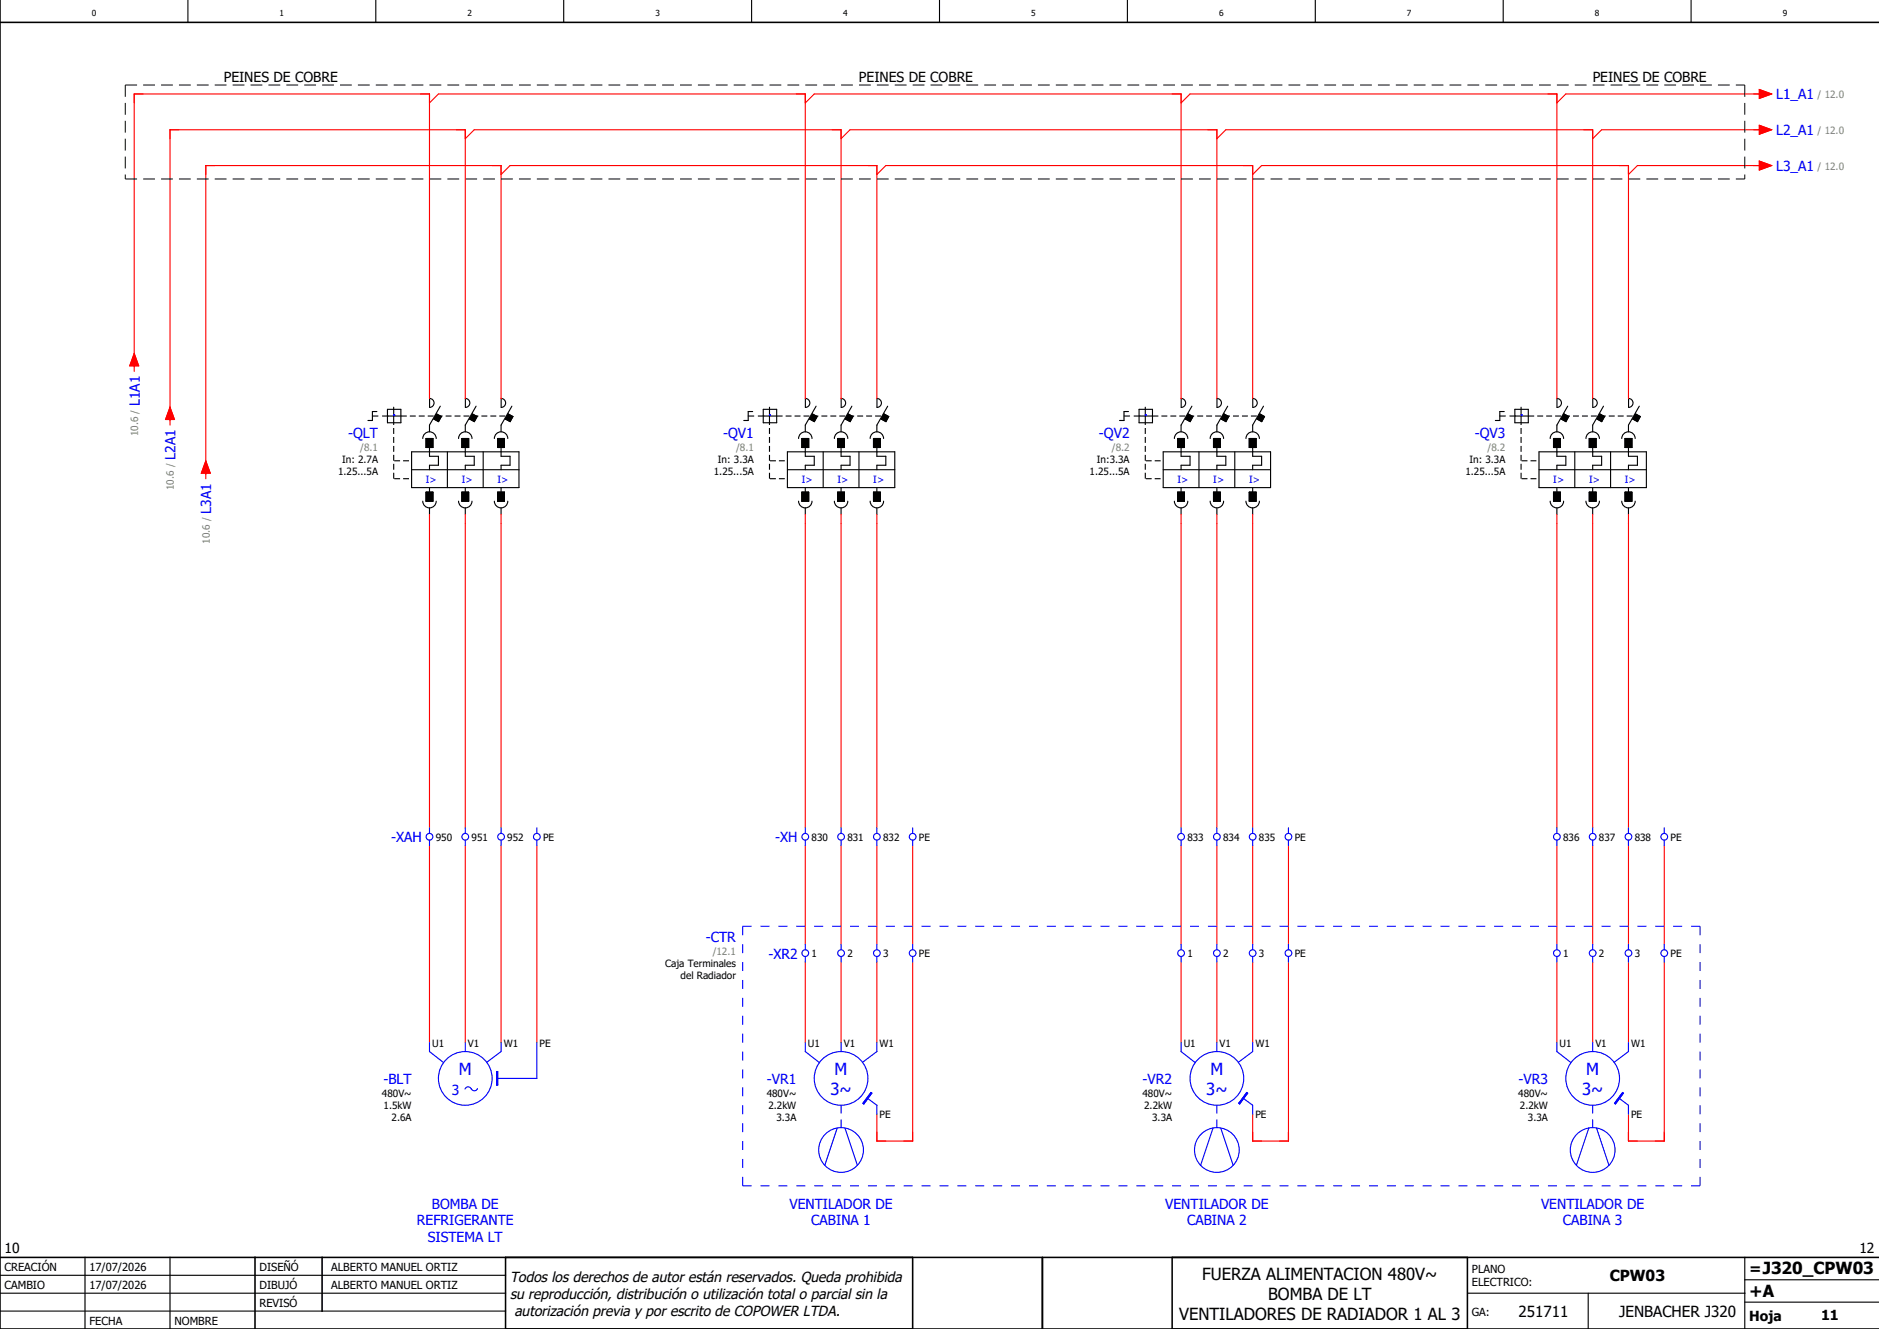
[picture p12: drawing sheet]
<svg xmlns="http://www.w3.org/2000/svg" width="420mm" height="297mm" viewBox="0 0 420 297" stroke-linecap="round" stroke-linejoin="round" font-family="sans-serif">
<g fill="none" stroke="#000" stroke-width=".25">
<path d="M42 0v5M84 0v5M126 0v5M168 0v5M210 0v5M252 0v5M294 0v5M336 0v5M378 0v5M83.2 93h1.3M84.2 92h-1v2h-1M85.5 93h4.1"/>
<path d="M86.6 91.5h3v3h-3zM88 91v3.5M94.5 98a1.5 1.5 0 0 1 1.5-1.5 1.5 1.5 0 0 1 1.5 1.5M95.2 98h1.6v2h-1.6zM96 89a1 1 0 0 1 1 1 1 1 0 0 1-1 1zM97.6 92.5l1.1 .6-.7 1.1-1-.5zM98.4 90.8l-2.4 4.2v1.5M102.5 98a1.5 1.5 0 0 1 1.5-1.5 1.5 1.5 0 0 1 1.5 1.5M103.2 98h1.5v2h-1.5zM104 89a1 1 0 0 1 1 1 1 1 0 0 1-1 1zM105.6 92.5l1.1 .6-.7 1.1-1-.5zM106.4 90.8l-2.4 4.2v1.5"/>
<path d="M110.5 98a1.5 1.5 0 0 1 1.5-1.5 1.5 1.5 0 0 1 1.5 1.5M111.2 98h1.5v2h-1.5zM112 89a1 1 0 0 1 1 1 1 1 0 0 1-1 1zM113.6 92.5l1.1 .6-.7 1.1-1-.5zM114.4 90.8l-2.4 4.2v1.5M167.2 93h1.3M168.2 92h-1v2h-1M169.5 93h4.1M170.6 91.5h3v3h-3zM172 91v3.5M178.5 98a1.5 1.5 0 0 1 1.5-1.5 1.5 1.5 0 0 1 1.5 1.5M179.2 98h1.5v2h-1.5z"/>
<path d="M180 89a1 1 0 0 1 1 1 1 1 0 0 1-1 1v-2M181.6 92.5l1.1 .6-.7 1.1-1-.5zM182.4 90.8l-2.4 4.2v1.5M186.5 98a1.5 1.5 0 0 1 1.5-1.5 1.5 1.5 0 0 1 1.5 1.5M187.2 98h1.5v2h-1.5zM188 89a1 1 0 0 1 1 1 1 1 0 0 1-1 1zM189.6 92.5l1.1 .6-.7 1.1-1-.5zM190.4 90.8l-2.4 4.2v1.5M194.5 98a1.5 1.5 0 0 1 1.5-1.5 1.5 1.5 0 0 1 1.5 1.5M195.3 98h1.5v2h-1.5zM196 89a1 1 0 0 1 1 1 1 1 0 0 1-1 1zM197.6 92.5l1.1 .6-.7 1.1-1-.5z"/>
<path d="M198.4 90.8l-2.4 4.2v1.5M251.2 93h1.3M252.2 92h-1v2h-1M253.5 93h4.1M254.6 91.5h3v3h-3zM256 91v3.5M262.5 98a1.5 1.5 0 0 1 1.5-1.5 1.5 1.5 0 0 1 1.5 1.5M263.3 98h1.4v2h-1.4zM264 89a1 1 0 0 1 1 1 1 1 0 0 1-1 1zM265.6 92.5l1.1 .6-.7 1.1-1-.5zM266.4 90.8l-2.4 4.2v1.5M270.5 98a1.5 1.5 0 0 1 1.5-1.5 1.5 1.5 0 0 1 1.5 1.5"/>
<path d="M271.3 98h1.5v2h-1.5zM272 89a1 1 0 0 1 1 1 1 1 0 0 1-1 1zM273.6 92.5l1.1 .6-.7 1.1-1-.5zM274.4 90.8l-2.4 4.2v1.5M278.5 98a1.5 1.5 0 0 1 1.5-1.5 1.5 1.5 0 0 1 1.5 1.5M279.3 98h1.5v2h-1.5zM280 89a1 1 0 0 1 1 1 1 1 0 0 1-1 1zM281.6 92.5l1.1 .6-.7 1.1-1-.5zM282.4 90.8l-2.4 4.2v1.5M335.2 93h1.3M336.2 92h-1v2h-1M337.5 93h4.1"/>
<path d="M338.6 91.5h3v3h-3zM340 91v3.5M346.5 98a1.5 1.5 0 0 1 1.5-1.5 1.5 1.5 0 0 1 1.5 1.5M347.3 98h1.5v2h-1.5zM348 89a1 1 0 0 1 1 1 1 1 0 0 1-1 1zM349.6 92.5l1.1 .6-.7 1.1-1-.5zM350.4 90.8l-2.4 4.2v1.5M354.5 98a1.5 1.5 0 0 1 1.5-1.5 1.5 1.5 0 0 1 1.5 1.5M355.3 98h1.5v2h-1.5zM356 89a1 1 0 0 1 1 1 1 1 0 0 1-1 1zM357.6 92.5l1.1 .6-.7 1.1-1-.5zM358.4 90.8l-2.4 4.2v1.5"/>
<path d="M362.5 98a1.5 1.5 0 0 1 1.5-1.5 1.5 1.5 0 0 1 1.5 1.5M363.3 98h1.5v2h-1.5zM364 89a1 1 0 0 1 1 1 1 1 0 0 1-1 1zM365.6 92.5l1.1 .6-.7 1.1-1-.5zM366.4 90.8l-2.4 4.2v1.5M92 101h24v8h-24zM92 105h24M94.5 112a1.5 1.5 0 0 0 1.5 1.5 1.5 1.5 0 0 0 1.5-1.5M95.2 110h1.6v2h-1.6zM96 100v2h2v2h-2v1M96 109v1M96 113.5v1.5"/>
<path d="M100 101v8M102.5 112a1.5 1.5 0 0 0 1.5 1.5 1.5 1.5 0 0 0 1.5-1.5M103.2 110h1.5v2h-1.5zM104 100v2h2v2h-2v1M104 109v1M104 113.5v1.5M108 101v8M110.5 112a1.5 1.5 0 0 0 1.5 1.5 1.5 1.5 0 0 0 1.5-1.5M111.2 110h1.5v2h-1.5zM112 100v2h2v2h-2v1M112 109v1M112 113.5v1.5"/>
<path d="M176 101h24v8h-24zM176 105h24M178.5 112a1.5 1.5 0 0 0 1.5 1.5 1.5 1.5 0 0 0 1.5-1.5M179.2 110h1.5v2h-1.5zM180 100v2h2v2h-2v1M180 109v1M180 113.5v1.5M184 101v8M186.5 112a1.5 1.5 0 0 0 1.5 1.5 1.5 1.5 0 0 0 1.5-1.5M187.2 110h1.5v2h-1.5zM188 100v2h2v2h-2v1M188 109v1"/>
<path d="M188 113.5v1.5M192 101v8M194.5 112a1.5 1.5 0 0 0 1.5 1.5 1.5 1.5 0 0 0 1.5-1.5M195.3 110h1.5v2h-1.5zM196 100v2h2v2h-2v1M196 109v1M196 113.5v1.5M260 101h24v8h-24zM260 105h24M262.5 112a1.5 1.5 0 0 0 1.5 1.5 1.5 1.5 0 0 0 1.5-1.5M263.3 110h1.4v2h-1.4zM264 100v2h2v2h-2v1"/>
<path d="M264 109v1M264 113.5v1.5M268 101v8M270.5 112a1.5 1.5 0 0 0 1.5 1.5 1.5 1.5 0 0 0 1.5-1.5M271.3 110h1.5v2h-1.5zM272 100v2h2v2h-2v1M272 109v1M272 113.5v1.5M276 101v8M278.5 112a1.5 1.5 0 0 0 1.5 1.5 1.5 1.5 0 0 0 1.5-1.5M279.3 110h1.5v2h-1.5zM280 100v2h2v2h-2v1"/>
<path d="M280 109v1M280 113.5v1.5M344 101h24v8h-24zM344 105h24M346.5 112a1.5 1.5 0 0 0 1.5 1.5 1.5 1.5 0 0 0 1.5-1.5M347.3 110h1.5v2h-1.5zM348 100v2h2v2h-2v1M348 109v1M348 113.5v1.5M352 101v8M354.5 112a1.5 1.5 0 0 0 1.5 1.5 1.5 1.5 0 0 0 1.5-1.5M355.3 110h1.5v2h-1.5z"/>
<path d="M356 100v2h2v2h-2v1M356 109v1M356 113.5v1.5M360 101v8M362.5 112a1.5 1.5 0 0 0 1.5 1.5 1.5 1.5 0 0 0 1.5-1.5M363.3 110h1.5v2h-1.5zM364 100v2h2v2h-2v1M364 109v1M364 113.5v1.5M0 285h113M0 293h113M0 289h113"/>
<path d="M19 281v16M38 281v16M328 289h62M355 289v8M390 291h30M390 281v16M390 286h30"/>
</g>
<path d="M0 5h420M0 0v297h420M0 281h420M57 281v16M72 281v12M113 281v16M204 281v16M233 281v16M262 281v16M328 281v16" fill="none" stroke="#000" stroke-width=".35"/>
<g fill="none" stroke="#f00" stroke-width=".25">
<path d="M96 23l2-2h82v68M104 31l2-2h82v60M112 39l2-2h82v52M180 23l2-2h82v68M188 31l2-2h82v60M196 39l2-2h82v52M264 23l2-2h82v68M272 31l2-2h82v60M280 39l2-2h82v52M393.2 20l2.8 1-2.8 1zM393.2 28l2.8 1-2.8 1zM393.2 36l2.8 1-2.8 1z"/>
<path d="M394 21h-44l-2 2M394 29h-36l-2 2M394 37h-28l-2 2M30 79l1 2.8h-2zM30 83v-62h66v68M38 91l1 2.7h-2zM104 89v-60h-66v66M112 89v-52h-66v70M46 103l1 2.8h-2zM96 115v70M104 115v70M112 115v70"/>
<path d="M180 115v70M188 115v70M196 115v70M264 115v70M272 115v70M280 115v70M348 115v70M356 115v70M364 115v70M96 189v44M104 189v44M112 189v44"/>
<path d="M120 189v44M180 189v22M188 189v22M196 189v22M204 189v22M264 189v22M272 189v22M280 189v22M288 189v22M348 189v22M356 189v22M364 189v22"/>
<path d="M372 189v22M180 215v18M188 215v18M196 215v18M204 215v40h-8v-6M264 215v18M272 215v18M280 215v18M288 215v40h-8v-6M348 215v18M356 215v18M364 215v18"/>
<path d="M372 215v40h-8v-6"/>
</g>
<path d="M28 19h362M28 19v21M390 19v21M28 40h362" fill="none" stroke="#000" stroke-width=".22" stroke-dasharray="2.6 1.4" stroke-linecap="butt"/>
<g fill="#000" stroke="#000" stroke-width=".22">
<path d="M97.6 92.5l1.1 .6-.7 1.1-1-.5zM105.6 92.5l1.1 .6-.7 1.1-1-.5zM113.6 92.5l1.1 .6-.7 1.1-1-.5zM181.6 92.5l1.1 .6-.7 1.1-1-.5zM189.6 92.5l1.1 .6-.7 1.1-1-.5zM197.6 92.5l1.1 .6-.7 1.1-1-.5zM265.6 92.5l1.1 .6-.7 1.1-1-.5zM273.6 92.5l1.1 .6-.7 1.1-1-.5zM281.6 92.5l1.1 .6-.7 1.1-1-.5zM349.6 92.5l1.1 .6-.7 1.1-1-.5zM357.6 92.5l1.1 .6-.7 1.1-1-.5zM365.6 92.5l1.1 .6-.7 1.1-1-.5z"/>
<path d="M95.2 98h1.6v2h-1.6zM95.2 110h1.6v2h-1.6zM103.2 98h1.5v2h-1.5zM103.2 110h1.5v2h-1.5zM111.2 98h1.5v2h-1.5zM111.2 110h1.5v2h-1.5zM179.2 98h1.5v2h-1.5zM179.2 110h1.5v2h-1.5zM187.2 98h1.5v2h-1.5zM187.2 110h1.5v2h-1.5zM195.3 98h1.5v2h-1.5zM195.3 110h1.5v2h-1.5z"/>
<path d="M263.3 98h1.4v2h-1.4zM263.3 110h1.4v2h-1.4zM271.3 98h1.5v2h-1.5zM271.3 110h1.5v2h-1.5zM279.3 98h1.5v2h-1.5zM279.3 110h1.5v2h-1.5zM347.3 98h1.5v2h-1.5zM347.3 110h1.5v2h-1.5zM355.3 98h1.5v2h-1.5zM355.3 110h1.5v2h-1.5zM363.3 98h1.5v2h-1.5zM363.3 110h1.5v2h-1.5z"/>
</g>
<g fill="none" stroke="#000" stroke-width=".25" stroke-dasharray="1.3 .7" stroke-linecap="butt">
<path d="M89.6 93h23.4M173.6 93h23.4M257.6 93h23.4M341.6 93h23.4M88 107v-12.5M88.1 107h3.9M88.1 103h3.9M172 107v-12.5M172.1 107h3.9M172.1 103h3.9M256 107v-12.5M256.1 107h3.9"/>
<path d="M256.1 103h3.9M340 107v-12.5M340.1 107h3.9M340.1 103h3.9"/>
</g>
<g fill="none" stroke="#00f" stroke-width=".25">
<path d="M88 92.7h.1M172 92.7h.1M256 92.7h.1M340 92.7h.1M96 185v1.3M96 187.8v1.2M104 185v1.3M104 187.8v1.2M112 185v1.3M112 187.8v1.2M120 185v1.3M120 187.8v1.2"/>
<path d="M180 185v1.3M180 187.8v1.2M188 185v1.3M188 187.8v1.2M196 185v1.3M196 187.8v1.2M204 185v1.3M204 187.8v1.2M264 185v1.3M264 187.8v1.2M272 185v1.3M272 187.8v1.2"/>
<path d="M280 185v1.3M280 187.8v1.2M288 185v1.3M288 187.8v1.2M348 185v1.3M348 187.8v1.2M356 185v1.3M356 187.8v1.2M364 185v1.3M364 187.8v1.2M372 185v1.3M372 187.8v1.2"/>
<path d="M180 211v1.3M180 213.8v1.2M188 211v1.3M188 213.8v1.2M196 211v1.3M196 213.8v1.2M204 211v1.3M204 213.8v1.2M264 211v1.3M264 213.8v1.2M272 211v1.3M272 213.8v1.2"/>
<path d="M280 211v1.3M280 213.8v1.2M288 211v1.3M288 213.8v1.2M348 211v1.3M348 213.8v1.2M356 211v1.3M356 213.8v1.2M364 211v1.3M364 213.8v1.2M372 211v1.3M372 213.8v1.2"/>
<path d="M96 233v2l3.2 2.5M104 233v2M111 239.5h.2v3h-.2zM112 233v2l-3.2 2.4M120 233v8h-9M180 233v2l3.2 2.5M188 233v2M196 233v2l-3.2 2.4M264 233v2l3.2 2.5M272 233v2M280 233v2l-3.2 2.4M348 233v2l3.2 2.5"/>
<path d="M356 233v2M364 233v2l-3.2 2.4M103.9 243.4l.1-.2a.75 .75 0 0 1 1.4 .2M105.3 243.3a.75 .75 0 0 0 .7 .5 .75 .75 0 0 0 .7-.5M187.1 252.1l-2.7 8.3M188 247v1.8M188 250.2v1.8M188.9 252.1l2.7 8.3M193.8 245.4l2.2 1.6v2M194.7 244.1l.2 .2-1.8 2.4-.2-.1zM271.1 252.1l-2.7 8.3M272 247v1.8"/>
<path d="M272 250.2v1.8M272.9 252.1l2.7 8.3M277.8 245.4l2.2 1.6v2M278.7 244.1l.2 .2-1.8 2.4-.2-.1zM355.1 252.1l-2.7 8.3M356 247v1.8M356 250.2v1.8M356.9 252.1l2.7 8.3M361.8 245.4l2.2 1.6v2M362.7 244.1l.2 .2-1.8 2.4-.2-.1z"/>
<circle cx="96" cy="187" r=".75"/>
<circle cx="104" cy="187" r=".75"/>
<circle cx="112" cy="187" r=".75"/>
<circle cx="120" cy="187" r=".75"/>
<circle cx="180" cy="187" r=".75"/>
<circle cx="188" cy="187" r=".75"/>
<circle cx="196" cy="187" r=".75"/>
<circle cx="204" cy="187" r=".75"/>
<circle cx="264" cy="187" r=".75"/>
<circle cx="272" cy="187" r=".75"/>
<circle cx="280" cy="187" r=".75"/>
<circle cx="288" cy="187" r=".75"/>
<circle cx="348" cy="187" r=".75"/>
<circle cx="356" cy="187" r=".75"/>
<circle cx="364" cy="187" r=".75"/>
<circle cx="372" cy="187" r=".75"/>
<circle cx="180" cy="213" r=".75"/>
<circle cx="188" cy="213" r=".75"/>
<circle cx="196" cy="213" r=".75"/>
<circle cx="204" cy="213" r=".75"/>
<circle cx="264" cy="213" r=".75"/>
<circle cx="272" cy="213" r=".75"/>
<circle cx="280" cy="213" r=".75"/>
<circle cx="288" cy="213" r=".75"/>
<circle cx="348" cy="213" r=".75"/>
<circle cx="356" cy="213" r=".75"/>
<circle cx="364" cy="213" r=".75"/>
<circle cx="372" cy="213" r=".75"/>
<circle cx="104" cy="241" r="6"/>
<circle cx="188" cy="241" r="6"/>
<circle cx="188" cy="257" r="5"/>
<circle cx="272" cy="241" r="6"/>
<circle cx="272" cy="257" r="5"/>
<circle cx="356" cy="241" r="6"/>
<circle cx="356" cy="257" r="5"/>
</g>
<g fill="#00f" stroke="#00f" stroke-width=".22">
<path d="M194.7 244.1l.2 .2-1.8 2.4-.2-.1z"/>
<path d="M111 239.5h.2v3h-.2z"/>
<path d="M278.7 244.1l.2 .2-1.8 2.4-.2-.1z"/>
<path d="M362.7 244.1l.2 .2-1.8 2.4-.2-.1z"/>
</g>
<path d="M166 207h214M166 207v58M380 207v58M166 265h214" fill="none" stroke="#00f" stroke-width=".25" stroke-dasharray="2 2" stroke-linecap="butt"/>
<g fill="#f00" stroke="#f00" stroke-width=".22">
<path d="M393.2 20l2.8 1-2.8 1z"/>
<path d="M393.2 28l2.8 1-2.8 1z"/>
<path d="M393.2 36l2.8 1-2.8 1z"/>
<path d="M30 79l1 2.8h-2z"/>
<path d="M38 91l1 2.7h-2z"/>
<path d="M46 103l1 2.8h-2z"/>
</g>
<g font-size="3.7" fill="#00f">
<text x="102.6" y="240.2">M</text>
<text x="185.6" y="244.7">3~</text>
<text x="186.6" y="240.2">M</text>
<text x="269.6" y="244.7">3~</text>
<text x="270.6" y="240.2">M</text>
<text x="353.6" y="244.7">3~</text>
<text x="354.6" y="240.2">M</text>
</g>
<g font-size="3.7">
<text x="268.7" y="286">FUERZA ALIMENTACION 480V~</text>
<text x="283.4" y="290.5">BOMBA DE LT</text>
<text x="391" y="289.8">+A</text>
<text x="263.6" y="295">VENTILADORES DE RADIADOR 1 AL 3</text>
</g>
<g font-size="3.4">
<text x="359.8" y="286.4">CPW03</text>
<text x="391" y="284.6">=J320_CPW03</text>
<text x="339.4" y="294.4">251711</text>
<text x="361.9" y="294.4">JENBACHER J320</text>
</g>
<g font-size="3.2">
<text x="114" y="286.5">Todos los derechos de autor están reservados. Queda prohibida</text>
<text x="114" y="290.2">su reproducción, distribución o utilización total o parcial sin la</text>
<text x="115" y="294">autorización previa y por escrito de COPOWER LTDA.</text>
</g>
<g font-size="3.1">
<text x="50" y="18.4">PEINES DE COBRE</text>
<text x="192" y="18.4">PEINES DE COBRE</text>
<text x="356" y="18.4">PEINES DE COBRE</text>
<text x="1" y="280">10</text>
<text x="415.6" y="280">12</text>
<text x="391" y="295.2">Hoja</text>
<text x="407" y="295">11</text>
</g>
<g font-size="3.1" fill="#00f">
<text x="397" y="22.2">L1_A1</text>
<text x="397" y="30.2">L2_A1</text>
<text x="397" y="38.2">L3_A1</text>
<text x="31.2" y="90.8" transform="rotate(-90 31.2 90.8)">L1A1</text>
<text x="77.8" y="97.8">-QLT</text>
<text x="161.6" y="97.8">-QV1</text>
<text x="245.6" y="97.8">-QV2</text>
<text x="329.6" y="97.8">-QV3</text>
<text x="39.2" y="102.8" transform="rotate(-90 39.2 102.8)">L2A1</text>
<text x="47.2" y="114.8" transform="rotate(-90 47.2 114.8)">L3A1</text>
<text x="87.4" y="188.2">-XAH</text>
<text x="173.3" y="188.2">-XH</text>
<text x="157.8" y="210.6">-CTR</text>
<text x="171.7" y="214.2">-XR2</text>
<text x="85.7" y="242.2">-BLT</text>
<text x="101" y="244.7">3</text>
<text x="171.4" y="242.2">-VR1</text>
<text x="255.4" y="242.2">-VR2</text>
<text x="339.4" y="242.2">-VR3</text>
<text x="93.2" y="273.9">REFRIGERANTE</text>
<text x="96.5" y="270.1">BOMBA DE</text>
<text x="176.5" y="270.1">VENTILADOR DE</text>
<text x="181.3" y="273.9">CABINA 1</text>
<text x="260.5" y="270.1">VENTILADOR DE</text>
<text x="265.3" y="273.9">CABINA 2</text>
<text x="344.5" y="270.1">VENTILADOR DE</text>
<text x="349.3" y="273.9">CABINA 3</text>
<text x="95.6" y="277.6">SISTEMA LT</text>
</g>
<g font-size="2.5">
<text x="1" y="284">CREACIÓN</text>
<text x="20" y="284">17/07/2026</text>
<text x="58" y="284">DISEÑÓ</text>
<text x="74" y="284">ALBERTO MANUEL ORTIZ</text>
<text x="329" y="284.5">PLANO</text>
<text x="329" y="287.5">ELECTRICO:</text>
<text x="1" y="288">CAMBIO</text>
<text x="20" y="288">17/07/2026</text>
<text x="58" y="292">REVISÓ</text>
<text x="58" y="288">DIBUJÓ</text>
<text x="74" y="288">ALBERTO MANUEL ORTIZ</text>
<text x="329" y="294">GA:</text>
<text x="20" y="296">FECHA</text>
<text x="39" y="296">NOMBRE</text>
</g>
<g font-size="2.2" fill="#7ca552">
<text x="406.3" y="21.9">/ 12.0</text>
<text x="406.3" y="29.9">/ 12.0</text>
<text x="406.3" y="37.9">/ 12.0</text>
<text x="30.9" y="97.5" transform="rotate(-90 30.9 97.5)">10.6 /</text>
<text x="80.5" y="100.7">/8.1</text>
<text x="164.5" y="100.7">/8.1</text>
<text x="248.5" y="100.7">/8.2</text>
<text x="332.5" y="100.7">/8.2</text>
<text x="38.9" y="109.5" transform="rotate(-90 38.9 109.5)">10.6 /</text>
<text x="46.9" y="121.5" transform="rotate(-90 46.9 121.5)">10.6 /</text>
<text x="159.3" y="213.5">/12.1</text>
</g>
<g font-size="2.2">
<text x="75.6" y="106.1">1.25...5A</text>
<text x="76.5" y="103.4">In: 2.7A</text>
<text x="159.6" y="106.1">1.25...5A</text>
<text x="160.5" y="103.4">In: 3.3A</text>
<text x="243.6" y="106.1">1.25...5A</text>
<text x="245.2" y="103.4">In:3.3A</text>
<text x="327.6" y="106.1">1.25...5A</text>
<text x="328.5" y="103.4">In: 3.3A</text>
<text x="97.4" y="187.9">950</text>
<text x="105.4" y="187.9">951</text>
<text x="113.4" y="187.9">952</text>
<text x="121.4" y="187.9">PE</text>
<text x="181.4" y="187.9">830</text>
<text x="189.4" y="187.9">831</text>
<text x="197.4" y="187.9">832</text>
<text x="205.4" y="187.9">PE</text>
<text x="265.4" y="187.9">833</text>
<text x="273.4" y="187.9">834</text>
<text x="281.4" y="187.9">835</text>
<text x="289.4" y="187.9">PE</text>
<text x="349.4" y="187.9">836</text>
<text x="357.4" y="187.9">837</text>
<text x="365.4" y="187.9">838</text>
<text x="373.4" y="187.9">PE</text>
<text x="181.4" y="213.9">1</text>
<text x="189.4" y="213.9">2</text>
<text x="197.4" y="213.9">3</text>
<text x="205.4" y="213.9">PE</text>
<text x="265.4" y="213.9">1</text>
<text x="273.4" y="213.9">2</text>
<text x="281.4" y="213.9">3</text>
<text x="289.4" y="213.9">PE</text>
<text x="349.4" y="213.9">1</text>
<text x="357.4" y="213.9">2</text>
<text x="365.4" y="213.9">3</text>
<text x="373.4" y="213.9">PE</text>
<text x="148.7" y="216.2">Caja Terminales</text>
<text x="152.1" y="218.9">del Radiador</text>
<text x="96.6" y="233.9">U1</text>
<text x="104.6" y="233.9">V1</text>
<text x="112.6" y="233.9">W1</text>
<text x="120.6" y="233.9">PE</text>
<text x="180.6" y="233.9">U1</text>
<text x="188.6" y="233.9">V1</text>
<text x="196.6" y="233.9">W1</text>
<text x="264.6" y="233.9">U1</text>
<text x="272.6" y="233.9">V1</text>
<text x="280.6" y="233.9">W1</text>
<text x="348.6" y="233.9">U1</text>
<text x="356.6" y="233.9">V1</text>
<text x="364.6" y="233.9">W1</text>
<text x="85.4" y="245.1">480V~</text>
<text x="171.4" y="245.1">480V~</text>
<text x="255.4" y="245.1">480V~</text>
<text x="339.4" y="245.1">480V~</text>
<text x="85.8" y="247.8">1.5kW</text>
<text x="87.5" y="250.5">2.6A</text>
<text x="171.8" y="247.8">2.2kW</text>
<text x="173.5" y="250.5">3.3A</text>
<text x="196.6" y="249.8">PE</text>
<text x="255.8" y="247.8">2.2kW</text>
<text x="257.5" y="250.5">3.3A</text>
<text x="280.6" y="249.8">PE</text>
<text x="339.8" y="247.8">2.2kW</text>
<text x="341.5" y="250.5">3.3A</text>
<text x="364.6" y="249.8">PE</text>
</g>
<g font-size="2.2" fill="#00f">
<text x="95.2" y="107.9">I&gt;</text>
<text x="103.2" y="107.9">I&gt;</text>
<text x="111.2" y="107.9">I&gt;</text>
<text x="179.2" y="107.9">I&gt;</text>
<text x="187.2" y="107.9">I&gt;</text>
<text x="195.2" y="107.9">I&gt;</text>
<text x="263.2" y="107.9">I&gt;</text>
<text x="271.2" y="107.9">I&gt;</text>
<text x="279.2" y="107.9">I&gt;</text>
<text x="347.2" y="107.9">I&gt;</text>
<text x="355.2" y="107.9">I&gt;</text>
<text x="363.2" y="107.9">I&gt;</text>
</g>
<g font-size="1.9">
<text x="20.5" y="3.6">0</text>
<text x="62.5" y="3.6">1</text>
<text x="104.5" y="3.6">2</text>
<text x="146.5" y="3.6">3</text>
<text x="188.5" y="3.6">4</text>
<text x="230.5" y="3.6">5</text>
<text x="272.5" y="3.6">6</text>
<text x="314.5" y="3.6">7</text>
<text x="356.5" y="3.6">8</text>
<text x="398.5" y="3.6">9</text>
</g>
</svg>
